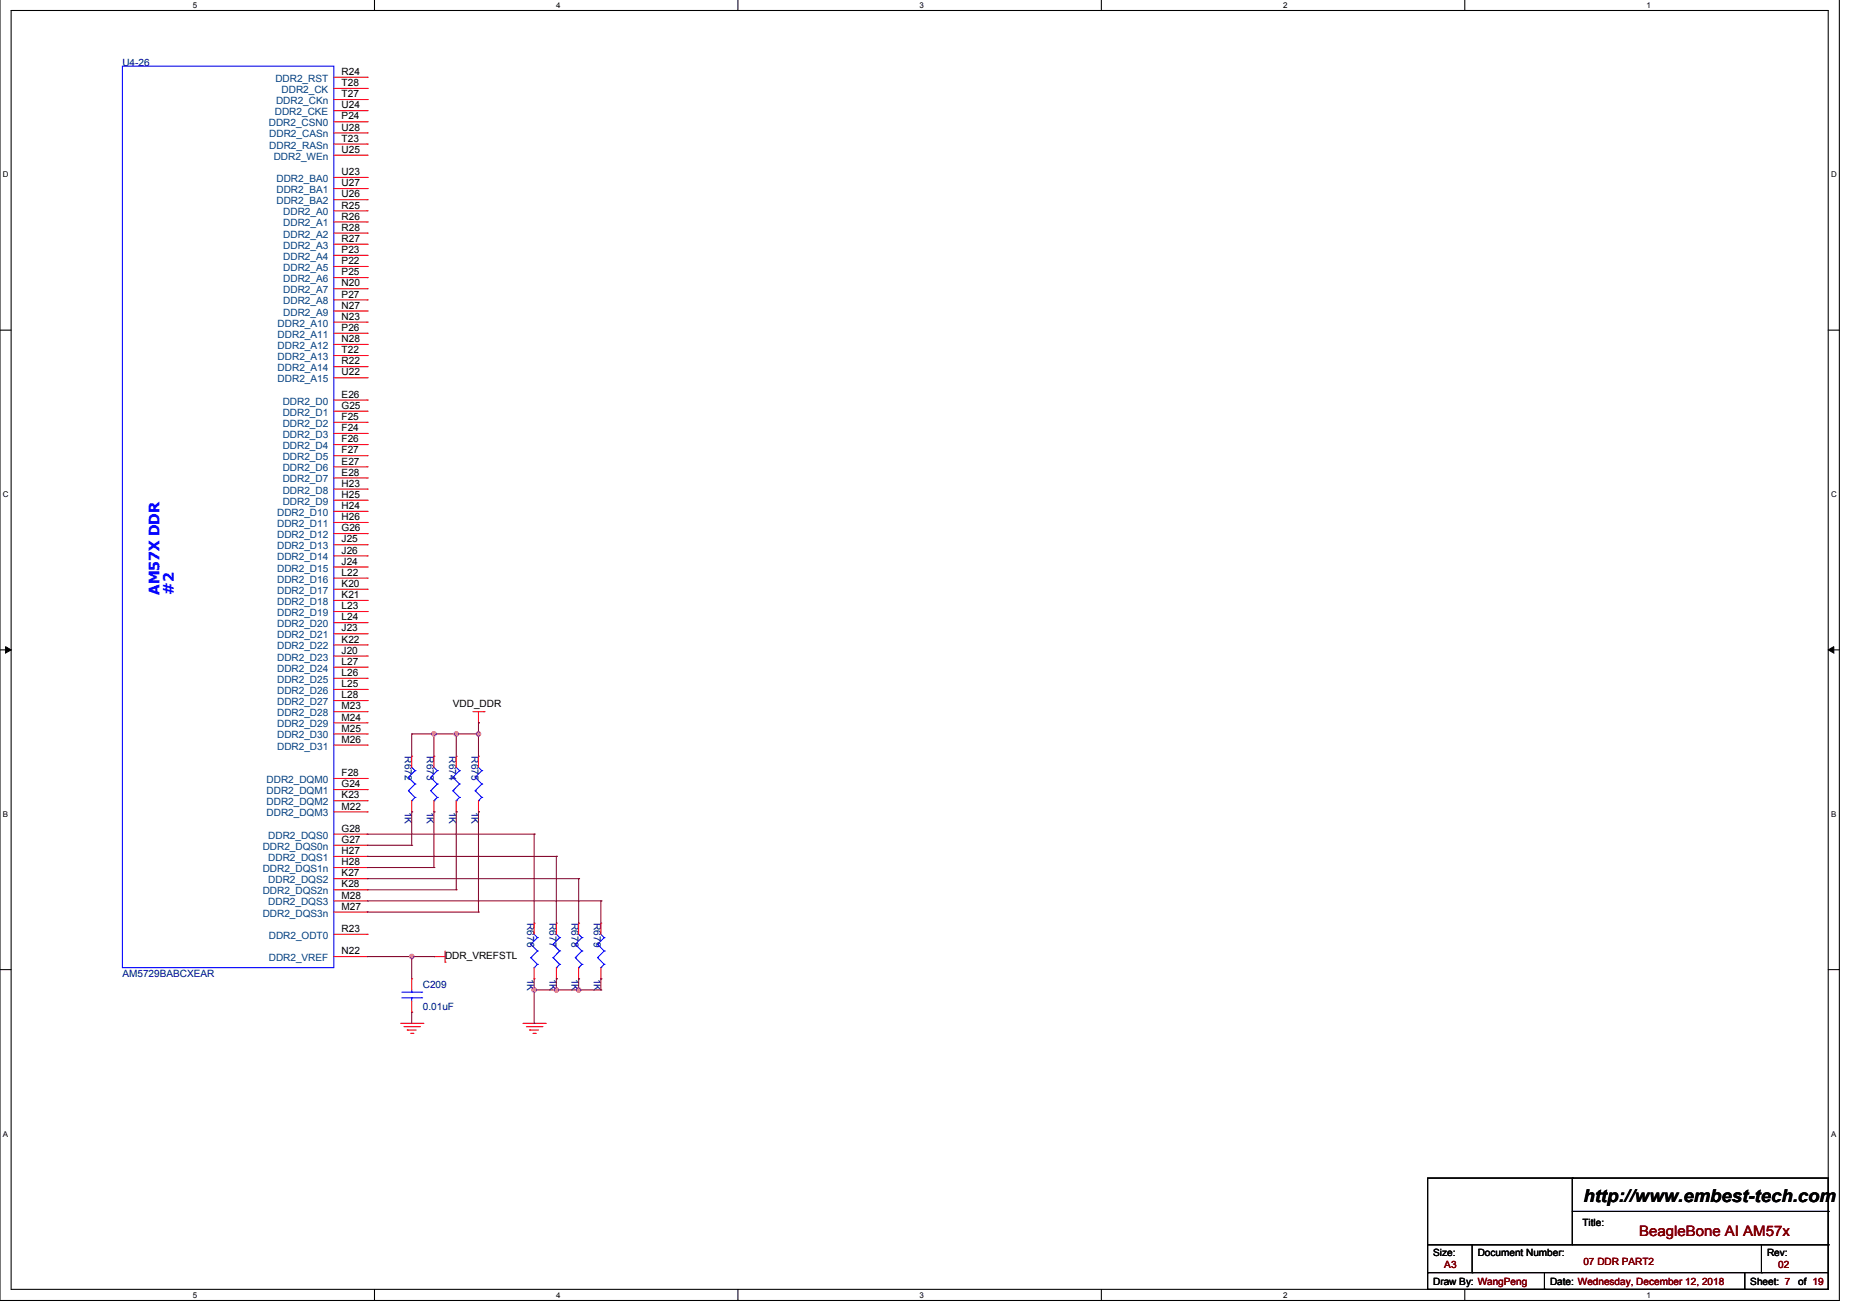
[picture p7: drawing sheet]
<svg xmlns="http://www.w3.org/2000/svg" width="297mm" height="210mm" viewBox="0 0 297 210" stroke-linecap="round" stroke-linejoin="round" font-family="sans-serif">
<path d="M0 -.1v207.8h293.9v-207.8M1.8 1.7h290.3v204.3h-290.3z" fill="none" stroke="#000" stroke-width=".17"/>
<g fill="#fff">
<path d="M30.8 .1h.7v1.4h-.7z"/>
<path d="M30.8 206.1h.7v1.5h-.7z"/>
</g>
<path d="M59.8 -.1v1.8M59.8 206v1.7" fill="none" stroke="#000" stroke-width=".17"/>
<g fill="#fff">
<path d="M88.9 .1h.7v1.4h-.7z"/>
<path d="M88.9 206.1h.7v1.5h-.7z"/>
</g>
<path d="M117.9 -.1v1.8M117.9 206v1.7" fill="none" stroke="#000" stroke-width=".17"/>
<g fill="#fff">
<path d="M146.9 .1h.7v1.4h-.7z"/>
<path d="M146.9 206.1h.7v1.5h-.7z"/>
</g>
<path d="M176 -.1v1.8M176 206v1.7" fill="none" stroke="#000" stroke-width=".17"/>
<g fill="#fff">
<path d="M205 .1h.7v1.4h-.7z"/>
<path d="M205 206.1h.7v1.5h-.7z"/>
</g>
<path d="M234.1 -.1v1.8M234.1 206v1.7" fill="none" stroke="#000" stroke-width=".17"/>
<g fill="#fff">
<path d="M263.1 .1h.7v1.4h-.7z"/>
<path d="M263.1 206.1h.7v1.5h-.7z"/>
<path d="M.4 27.2h1v1.4h-1z"/>
<path d="M292.6 27.2h.9v1.4h-.9z"/>
<path d="M.4 78.3h1v1.4h-1z"/>
<path d="M292.6 78.3h.9v1.4h-.9z"/>
</g>
<path d="M0 52.7h1.8M292.1 52.7h1.8" fill="none" stroke="#000" stroke-width=".17"/>
<g fill="#fff">
<path d="M.4 129.3h.9v1.5h-.9z"/>
<path d="M292.6 129.3h.8v1.5h-.8z"/>
</g>
<path d="M0 103.8h1.8M292.1 103.8h1.8" fill="none" stroke="#000" stroke-width=".17"/>
<path d="M.9 103.3l.9 .5-.9 .5zM292.1 103.8l.9-.5v1z" fill="#000" stroke="#000" stroke-width=".16"/>
<g fill="#fff">
<path d="M.4 180.4h.9v1.4h-.9z"/>
<path d="M292.6 180.4h.8v1.4h-.8z"/>
</g>
<g fill="none" stroke="#000" stroke-width=".17">
<path d="M0 154.9h1.8M292.1 154.9h1.8M228.1 188.2h64v17.8h-64zM228.1 198.9h64M235.2 198.9v4.4M251.2 188.2h.1M251.2 188.2v10.7M251.2 193.5h40.9M281.5 198.9v4.4M292.1 198.9h.1M292.1 193.5h.1M228.1 203.3h.1"/>
<path d="M228.1 203.3h64M235.2 203.3h.1M246.8 206h.1M246.8 203.3v2.7M278.8 206h.1M278.8 203.3v2.7M281.5 203.3h.1"/>
</g>
<g fill="none" stroke="#f00" stroke-width=".17">
<path d="M53.3 12.3h5.4M53.3 14.1h5.4M53.3 15.9h5.4M53.3 17.7h5.4M53.3 19.5h5.4M58.7 12.3h.1M58.7 14.1h.1M58.7 15.9h.1M58.7 17.7h.1M58.7 19.5h.1M53.3 21.2h5.4M53.3 23h5.4"/>
<path d="M53.3 24.8h5.4M53.3 28.3h5.4M53.3 30.1h5.4M53.3 31.9h5.4M53.3 33.7h5.4M53.3 35.5h5.4M53.3 37.2h5.4M53.3 39h5.4M58.7 21.2h.1M58.7 23h.1M58.7 24.8h.1M58.7 28.3h.1"/>
<path d="M58.7 30.1h.1M58.7 31.9h.1M58.7 33.7h.1M58.7 35.5h.1M58.7 37.2h.1M58.7 39h.1M53.3 40.8h5.4M53.3 42.6h5.4M53.3 44.3h5.4M53.3 46.1h5.4M53.3 47.9h5.4M53.3 49.7h5.4"/>
<path d="M53.3 51.5h5.4M53.3 53.2h5.4M53.3 55h5.4M53.3 56.8h5.4M53.3 58.6h5.4M58.7 40.8h.1M58.7 42.6h.1M58.7 44.3h.1M58.7 46.1h.1M58.7 47.9h.1M58.7 49.7h.1M58.7 51.5h.1"/>
<path d="M58.7 53.2h.1M58.7 55h.1M58.7 56.8h.1M58.7 58.6h.1M53.3 60.3h5.4M53.3 63.9h5.4M53.3 65.7h5.4M53.3 67.5h5.4M53.3 69.2h5.4M53.3 71h5.4M53.3 72.8h5.4M53.3 74.6h5.4"/>
<path d="M53.3 76.4h5.4M53.3 78.1h5.4M53.3 79.9h5.4M58.7 60.3h.1M58.7 63.9h.1M58.7 65.7h.1M58.7 67.5h.1M58.7 69.2h.1M58.7 71h.1M58.7 72.8h.1M58.7 74.6h.1M58.7 76.4h.1"/>
<path d="M58.7 78.1h.1M58.7 79.9h.1M53.3 81.7h5.4M53.3 83.5h5.4M53.3 85.2h5.4M53.3 87h5.4M53.3 88.8h5.4M53.3 90.6h5.4M53.3 92.4h5.4M53.3 94.1h5.4M53.3 95.9h5.4M53.3 97.7h5.4"/>
<path d="M53.3 99.5h5.4M58.7 81.7h.1M58.7 83.5h.1M58.7 85.2h.1M58.7 87h.1M58.7 88.8h.1M58.7 90.6h.1M58.7 92.4h.1M58.7 94.1h.1M58.7 95.9h.1M58.7 97.7h.1M58.7 99.5h.1"/>
<path d="M53.3 113.7h5.4M53.3 101.2h5.4M53.3 103h5.4M53.3 104.8h5.4M53.3 106.6h5.4M53.3 108.4h5.4M53.3 110.1h5.4M53.3 111.9h5.4M53.3 115.5h5.4M53.3 117.2h5.4M53.3 119h5.4M58.7 101.2h.1"/>
<path d="M58.7 103h.1M58.7 104.8h.1M58.7 106.6h.1M58.7 108.4h.1M58.7 110.1h.1M58.7 111.9h.1M58.7 113.7h.1M58.7 115.5h.1M58.7 117.2h.1M58.7 119h.1M75.6 113.7h1.7M76.5 115.5h.1"/>
<path d="M76.5 113.7v1.8M77.3 113.7h.1M53.3 124.4h5.4M53.3 126.1h5.4M53.3 127.9h5.4M53.3 129.7h5.4M53.3 133.2h5.4M53.3 135h5.4M53.3 136.8h5.4M53.3 138.6h5.4M58.7 124.4h.1M58.7 126.1h.1"/>
<path d="M58.7 127.9h.1M58.7 129.7h.1M58.7 133.2h.1M58.7 135h.1M58.7 136.8h.1M58.7 138.6h.1M65.8 120.8h.1M65.8 129.7h.1M65.8 120.8v1.8M65.8 127.9v1.8M69.3 120.8h.1M69.3 129.7h.1"/>
<path d="M69.3 120.8v1.8M69.3 127.9v1.8M72.9 120.8h.1M72.9 129.7h.1M72.9 120.8v1.8M72.9 127.9v1.8M76.5 120.8h.1M76.5 129.7h.1M76.5 120.8v1.8M76.5 127.9v1.8M53.3 152.8h5.4M53.3 140.4h5.4"/>
<path d="M53.3 142.1h5.4M53.3 143.9h5.4M53.3 145.7h5.4M53.3 149.2h5.4M58.7 140.4h.1M58.7 142.1h.1M58.7 143.9h.1M58.7 145.7h.1M58.7 149.2h.1M58.7 152.8h.1M65.8 156.4h.1M65.8 156.4v1.7"/>
<path d="M65.8 159.9v1.8M69.3 152.8h.1M69.3 152.8h1.8M71.1 153.7h.1M71.1 151.9v1.8M85.3 147.5h.1M85.3 156.4h.1M85.3 147.5v1.7M85.3 154.6v1.8M88.9 147.5h.1M88.9 156.4h.1M88.9 147.5v1.7"/>
<path d="M88.9 154.6v1.8M92.5 147.5h.1M92.5 156.4h.1M92.5 147.5v1.7M92.5 154.6v1.8M96 147.5h.1M96 156.4h.1M96 147.5v1.7M96 154.6v1.8M64 163.5h3.6M64.5 164h2.5M65.1 164.5h.1"/>
<path d="M65.1 164.5h1.4M65.6 165.1h.4M65.8 161.7h.1M66 165.1h.1M67 164h.1M67.6 163.5h.1M83.6 163.5h3.5M84.1 164h2.5M84.6 164.5h.1M84.6 164.5h1.5M85.2 165.1h.3M85.5 165.1h.1"/>
<path d="M86.6 164h.1M87.1 163.5h.1"/>
</g>
<g fill="none" stroke="#00f" stroke-width=".17">
<path d="M19.6 10.6h33.7v144h-33.7zM65.3 124.2h.1M65.3 126.3h.1M65.3 124.2l1 1M65.3 126.3l1 1.1M65.8 127.9h.1M65.8 122.6l.5 .5M66.3 123.1h.1M66.3 125.2h.1M66.3 127.4h.1M66.3 123.1l-1 1.1M66.3 125.2l-1 1.1"/>
<path d="M66.3 127.4l-.5 .5M68.8 124.2h.1M68.8 126.3h.1M68.8 124.2l1.1 1M68.8 126.3l1.1 1.1M69.3 127.9h.1M69.3 122.6l.6 .5M69.9 123.1h.1M69.9 125.2h.1M69.9 127.4h.1M69.9 123.1l-1.1 1.1M69.9 125.2l-1.1 1.1"/>
<path d="M69.9 127.4l-.6 .5M72.4 124.2h.1M72.4 126.3h.1M72.4 124.2l1 1M72.4 126.3l1 1.1M72.9 127.9h.1M72.9 122.6l.5 .5M73.4 123.1h.1M73.4 125.2h.1M73.4 127.4h.1M73.4 123.1l-1 1.1M73.4 125.2l-1 1.1"/>
<path d="M73.4 127.4l-.5 .5M75.9 124.2h.1M75.9 126.3h.1M75.9 124.2l1.1 1M75.9 126.3l1.1 1.1M76.5 127.9h.1M76.5 122.6l.5 .5M77 123.1h.1M77 125.2h.1M77 127.4h.1M77 123.1l-1.1 1.1M77 125.2l-1.1 1.1"/>
<path d="M77 127.4l-.5 .5M64.2 158.5h3.2M64.2 159.4h3.2M65.8 159.4h.1M65.8 158.5h.1M65.8 158.1v.4M65.8 159.4v.5M67.4 158.5h.1M67.4 159.4h.1M84.8 150.8h.1M84.8 153h.1M84.8 150.8l1.1 1.1"/>
<path d="M84.8 153l1.1 1.1M85.3 154.6h.1M85.3 149.2l.6 .6M85.9 149.8h.1M85.9 151.9h.1M85.9 154.1h.1M85.9 149.8l-1.1 1M85.9 151.9l-1.1 1.1M85.9 154.1l-.6 .5M88.4 150.8h.1M88.4 153h.1M88.4 150.8l1 1.1"/>
<path d="M88.4 153l1 1.1M88.9 154.6h.1M88.9 149.2l.5 .6M89.4 149.8h.1M89.4 151.9h.1M89.4 154.1h.1M89.4 149.8l-1 1M89.4 151.9l-1 1.1M89.4 154.1l-.5 .5M91.9 150.8h.1M91.9 153h.1M91.9 150.8l1.1 1.1"/>
<path d="M91.9 153l1.1 1.1M92.5 154.6h.1M92.5 149.2l.5 .6M93 149.8h.1M93 151.9h.1M93 154.1h.1M93 149.8l-1.1 1M93 151.9l-1.1 1.1M93 154.1l-.5 .5M95.5 150.8h.1M95.5 153h.1M95.5 150.8l1 1.1"/>
<path d="M95.5 153l1 1.1M96 154.6h.1M96 149.2l.5 .6M96.5 149.8h.1M96.5 151.9h.1M96.5 154.1h.1M96.5 149.8l-1 1M96.5 151.9l-1 1.1M96.5 154.1l-.5 .5"/>
</g>
<g fill="none" stroke="#800040" stroke-width=".17">
<path d="M65.8 117.2h.1M65.8 117.2v3.6M65.8 117.2h10.7M69.3 117.2h.1M69.3 117.2v3.6M72.9 117.2h.1M72.9 117.2v3.6M76.5 117.2h.1M76.5 115.5h.1M76.5 115.5v5.3M58.7 135h7.1M58.7 138.6h10.6"/>
<path d="M58.7 133.2h26.6M58.7 136.8h30.2M65.8 135h.1M65.8 129.7h.1M65.8 129.7v5.3M69.3 138.6h.1M69.3 129.7h.1M69.3 129.7v8.9M72.9 129.7h.1M72.9 129.7v12.4M76.5 129.7h.1M76.5 129.7v16"/>
<path d="M85.3 133.2h.1M85.3 133.2v14.3M88.9 136.8h.1M88.9 136.8v10.7M58.7 152.8h10.6M58.7 142.1h14.2M58.7 145.7h17.8M58.7 140.4h33.8M58.7 143.9h37.3M65.8 152.8h.1M65.8 152.8v3.6M69.3 152.8h.1"/>
<path d="M72.9 142.1h.1M76.5 145.7h.1M85.3 158.1h.1M85.3 156.4v7.1M85.3 158.1h10.7M88.9 158.1h.1M88.9 156.4h.1M88.9 156.4v1.7M92.5 140.4h.1M92.5 156.4h.1M92.5 158.1h.1M92.5 140.4v7.1"/>
<path d="M92.5 156.4v1.7M96 143.9h.1M96 156.4h.1M96 158.1h.1M96 143.9v3.6M96 156.4v1.7M65.8 161.7h.1M65.8 161.7v1.8M85.3 163.5h.1"/>
</g>
<g fill="#f0f" stroke="#f0f" stroke-width=".17">
<circle cx="65.8" cy="152.8" r=".35"/>
<circle cx="69.3" cy="117.2" r=".35"/>
<circle cx="72.9" cy="117.2" r=".35"/>
<circle cx="76.4" cy="117.2" r=".35"/>
<circle cx="85.3" cy="158.1" r=".35"/>
<circle cx="92.5" cy="158.1" r=".35"/>
<circle cx="88.9" cy="158.1" r=".35"/>
</g>
<text font-size="2.8" x="253" y="192">http://www.embest-tech.com</text>
<g font-size="2.3" fill="#00f">
<text x="25.5" y="95" transform="rotate(-90 25.5 95)">AM57X DDR</text>
<text x="27.8" y="95" transform="rotate(-90 27.8 95)">#2</text>
</g>
<text font-size="2.3" fill="#800000" x="261.9" y="197.4">BeagleBone AI AM57x</text>
<g font-size="1.6" fill="#000080">
<text x="19.6" y="10.6">U4-26</text>
<text x="64.7" y="120.8" transform="rotate(90 64.7 120.8)">R672</text>
<text x="68.2" y="120.8" transform="rotate(90 68.2 120.8)">R673</text>
<text x="71.8" y="120.8" transform="rotate(90 71.8 120.8)">R674</text>
<text x="75.3" y="120.8" transform="rotate(90 75.3 120.8)">R675</text>
<text x="64.7" y="129.7" transform="rotate(90 64.7 129.7)">1K</text>
<text x="68.2" y="129.7" transform="rotate(90 68.2 129.7)">1K</text>
<text x="71.8" y="129.7" transform="rotate(90 71.8 129.7)">1K</text>
<text x="75.3" y="129.7" transform="rotate(90 75.3 129.7)">1K</text>
<text x="84.2" y="147.5" transform="rotate(90 84.2 147.5)">R676</text>
<text x="87.8" y="147.5" transform="rotate(90 87.8 147.5)">R677</text>
<text x="91.3" y="147.5" transform="rotate(90 91.3 147.5)">R678</text>
<text x="94.9" y="147.5" transform="rotate(90 94.9 147.5)">R679</text>
<text x="19.6" y="156">AM5729BABCXEAR</text>
<text x="67.6" y="157.8">C209</text>
<text x="67.6" y="161.4">0.01uF</text>
<text x="84.2" y="156.4" transform="rotate(90 84.2 156.4)">1K</text>
<text x="87.8" y="156.4" transform="rotate(90 87.8 156.4)">1K</text>
<text x="91.3" y="156.4" transform="rotate(90 91.3 156.4)">1K</text>
<text x="94.9" y="156.4" transform="rotate(90 94.9 156.4)">1K</text>
</g>
<g font-size="1.6">
<text x="54.6" y="12">R24</text>
<text x="54.6" y="13.8">T28</text>
<text x="54.6" y="15.5">T27</text>
<text x="54.6" y="17.3">U24</text>
<text x="54.6" y="19.1">P24</text>
<text x="54.6" y="20.9">U28</text>
<text x="54.6" y="22.6">T23</text>
<text x="54.6" y="24.4">U25</text>
<text x="54.6" y="28">U23</text>
<text x="54.6" y="29.8">U27</text>
<text x="54.6" y="31.5">U26</text>
<text x="54.6" y="33.3">R25</text>
<text x="54.6" y="35.1">R26</text>
<text x="54.6" y="36.9">R28</text>
<text x="54.6" y="38.6">R27</text>
<text x="54.6" y="40.4">P23</text>
<text x="54.6" y="42.2">P22</text>
<text x="54.6" y="44">P25</text>
<text x="54.6" y="45.8">N20</text>
<text x="54.6" y="47.5">P27</text>
<text x="54.6" y="49.3">N27</text>
<text x="54.6" y="51.1">N23</text>
<text x="54.6" y="52.9">P26</text>
<text x="54.6" y="54.6">N28</text>
<text x="54.6" y="56.4">T22</text>
<text x="54.6" y="58.2">R22</text>
<text x="54.6" y="60">U22</text>
<text x="54.6" y="63.5">E26</text>
<text x="54.6" y="65.3">G25</text>
<text x="54.6" y="67.1">F25</text>
<text x="54.6" y="68.9">F24</text>
<text x="54.6" y="70.6">F26</text>
<text x="54.6" y="72.4">F27</text>
<text x="54.6" y="74.2">E27</text>
<text x="54.6" y="76">E28</text>
<text x="54.6" y="77.8">H23</text>
<text x="54.6" y="79.5">H25</text>
<text x="54.6" y="81.3">H24</text>
<text x="54.6" y="83.1">H26</text>
<text x="54.6" y="84.9">G26</text>
<text x="54.6" y="86.6">J25</text>
<text x="54.6" y="88.4">J26</text>
<text x="54.6" y="90.2">J24</text>
<text x="54.6" y="92">L22</text>
<text x="54.6" y="93.8">K20</text>
<text x="54.6" y="95.5">K21</text>
<text x="54.6" y="97.3">L23</text>
<text x="54.6" y="99.1">L24</text>
<text x="54.6" y="100.9">J23</text>
<text x="54.6" y="102.7">K22</text>
<text x="54.6" y="104.4">J20</text>
<text x="54.6" y="106.2">L27</text>
<text x="54.6" y="108">L26</text>
<text x="54.6" y="109.8">L25</text>
<text x="54.6" y="111.5">L28</text>
<text x="54.6" y="113.3">M23</text>
<text x="72.4" y="113">VDD_DDR</text>
<text x="54.6" y="115.1">M24</text>
<text x="54.6" y="116.9">M25</text>
<text x="54.6" y="118.7">M26</text>
<text x="54.6" y="124">F28</text>
<text x="54.6" y="125.8">G24</text>
<text x="54.6" y="127.5">K23</text>
<text x="54.6" y="129.3">M22</text>
<text x="54.6" y="132.9">G28</text>
<text x="54.6" y="134.7">G27</text>
<text x="54.6" y="136.4">H27</text>
<text x="54.6" y="138.2">H28</text>
<text x="54.6" y="140">K27</text>
<text x="54.6" y="141.8">K28</text>
<text x="54.6" y="143.5">M28</text>
<text x="54.6" y="145.3">M27</text>
<text x="54.6" y="148.9">R23</text>
<text x="54.6" y="152.4">N22</text>
<text x="71.1" y="153.2">DDR_VREFSTL</text>
<text x="252.8" y="195.8">Title:</text>
<text x="229" y="200.7">Size:</text>
<text x="236.1" y="200.7">Document Number:</text>
<text x="282.3" y="200.7">Rev:</text>
<text x="229" y="205.3">Draw By: WangPeng</text>
<text x="247.7" y="205.3">Date: Wednesday, December 12, 2018</text>
<text x="279.7" y="205.3">Sheet: 7</text>
<text x="287.3" y="205.3">of 19</text>
</g>
<g font-size="1.6" fill="#004080">
<text x="44" y="13.1">DDR2_RST</text>
<text x="44.1" y="16.6">DDR2_CKn</text>
<text x="45" y="14.8">DDR2_CK</text>
<text x="42.9" y="20.2">DDR2_CSN0</text>
<text x="43" y="22">DDR2_CASn</text>
<text x="43" y="23.7">DDR2_RASn</text>
<text x="43.9" y="18.4">DDR2_CKE</text>
<text x="43.7" y="25.5">DDR2_WEn</text>
<text x="44.2" y="29.1">DDR2_BA0</text>
<text x="44.2" y="30.8">DDR2_BA1</text>
<text x="44.2" y="32.6">DDR2_BA2</text>
<text x="45.3" y="34.4">DDR2_A0</text>
<text x="45.3" y="36.2">DDR2_A1</text>
<text x="45.3" y="38">DDR2_A2</text>
<text x="45.3" y="39.7">DDR2_A3</text>
<text x="45.3" y="41.5">DDR2_A4</text>
<text x="45.3" y="43.3">DDR2_A5</text>
<text x="45.3" y="45.1">DDR2_A6</text>
<text x="45.3" y="46.8">DDR2_A7</text>
<text x="44.4" y="52.2">DDR2_A10</text>
<text x="44.4" y="54">DDR2_A11</text>
<text x="45.3" y="48.6">DDR2_A8</text>
<text x="45.3" y="50.4">DDR2_A9</text>
<text x="44.4" y="55.7">DDR2_A12</text>
<text x="44.4" y="57.5">DDR2_A13</text>
<text x="44.4" y="59.3">DDR2_A14</text>
<text x="44.4" y="61.1">DDR2_A15</text>
<text x="45.2" y="64.6">DDR2_D0</text>
<text x="45.2" y="66.4">DDR2_D1</text>
<text x="45.2" y="68.2">DDR2_D2</text>
<text x="45.2" y="70">DDR2_D3</text>
<text x="45.2" y="71.7">DDR2_D4</text>
<text x="45.2" y="73.5">DDR2_D5</text>
<text x="45.2" y="75.3">DDR2_D6</text>
<text x="45.2" y="77.1">DDR2_D7</text>
<text x="44.3" y="82.4">DDR2_D10</text>
<text x="45.2" y="78.8">DDR2_D8</text>
<text x="45.2" y="80.6">DDR2_D9</text>
<text x="44.3" y="84.2">DDR2_D11</text>
<text x="44.3" y="86">DDR2_D12</text>
<text x="44.3" y="87.7">DDR2_D13</text>
<text x="44.3" y="89.5">DDR2_D14</text>
<text x="44.3" y="91.3">DDR2_D15</text>
<text x="44.3" y="93.1">DDR2_D16</text>
<text x="44.3" y="94.9">DDR2_D17</text>
<text x="44.3" y="96.6">DDR2_D18</text>
<text x="44.3" y="98.4">DDR2_D19</text>
<text x="44.3" y="100.2">DDR2_D20</text>
<text x="44.3" y="102">DDR2_D21</text>
<text x="44.3" y="103.7">DDR2_D22</text>
<text x="44.3" y="105.5">DDR2_D23</text>
<text x="44.3" y="107.3">DDR2_D24</text>
<text x="44.3" y="109.1">DDR2_D25</text>
<text x="44.3" y="110.9">DDR2_D26</text>
<text x="44.3" y="112.6">DDR2_D27</text>
<text x="44.3" y="114.4">DDR2_D28</text>
<text x="44.3" y="116.2">DDR2_D29</text>
<text x="44.3" y="118">DDR2_D30</text>
<text x="44.3" y="119.7">DDR2_D31</text>
<text x="42.6" y="125.1">DDR2_DQM0</text>
<text x="42.6" y="126.9">DDR2_DQM1</text>
<text x="42.6" y="128.6">DDR2_DQM2</text>
<text x="42.6" y="130.4">DDR2_DQM3</text>
<text x="42" y="135.7">DDR2_DQS0n</text>
<text x="42.9" y="134">DDR2_DQS0</text>
<text x="42.9" y="137.5">DDR2_DQS1</text>
<text x="42" y="139.3">DDR2_DQS1n</text>
<text x="42" y="142.9">DDR2_DQS2n</text>
<text x="42.9" y="141.1">DDR2_DQS2</text>
<text x="42" y="146.4">DDR2_DQS3n</text>
<text x="42.9" y="144.6">DDR2_DQS3</text>
<text x="42.9" y="150">DDR2_ODT0</text>
<text x="42.9" y="153.5">DDR2_VREF</text>
</g>
<g font-size="1.6" fill="#800000">
<text x="230.8" y="202.6">A3</text>
<text x="253" y="202.1">07 DDR PART2</text>
<text x="284.1" y="202.6">02</text>
</g>
<g font-size="1.3">
<text x="30.8" y="1.2">5</text>
<text x="88.9" y="1.2">4</text>
<text x="146.9" y="1.2">3</text>
<text x="205" y="1.2">2</text>
<text x="263.1" y="1.2">1</text>
<text x=".4" y="28.3">D</text>
<text x="292.6" y="28.3">D</text>
<text x=".4" y="79.4">C</text>
<text x="292.6" y="79.4">C</text>
<text x=".4" y="130.5">B</text>
<text x="292.6" y="130.5">B</text>
<text x=".4" y="181.6">A</text>
<text x="292.6" y="181.6">A</text>
<text x="30.8" y="207.3">5</text>
<text x="88.9" y="207.3">4</text>
<text x="146.9" y="207.3">3</text>
<text x="205" y="207.3">2</text>
<text x="263.1" y="207.3">1</text>
</g>
</svg>
